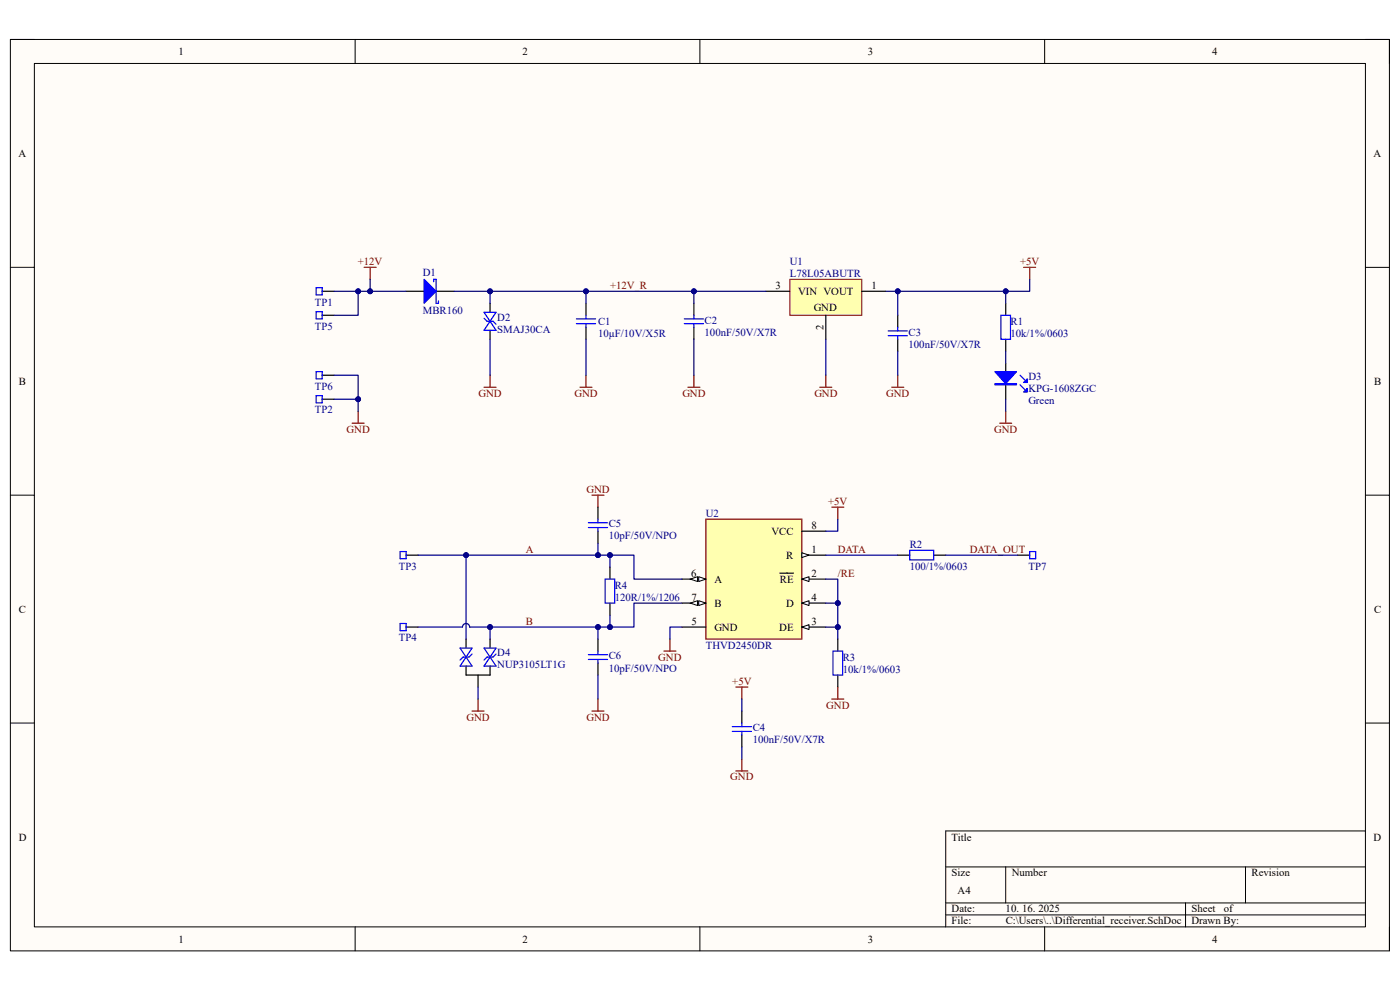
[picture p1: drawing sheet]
<svg xmlns="http://www.w3.org/2000/svg" width="297mm" height="210mm" viewBox="0 0 297 210" stroke-linecap="round" stroke-linejoin="round" font-family="sans-serif">
<path d="M2.2 8.4h292.6v193.3h-292.6z" fill-rule="evenodd" fill="#fffcf8"/>
<path d="M2.2 8.4h292.6v193.3h-292.6z" fill="none" stroke="#000" stroke-width=".21"/>
<path d="M7.3 13.5h282.4v183.1h-282.4z" fill-rule="evenodd" fill="#fffcf8"/>
<g fill="none" stroke="#000" stroke-width=".21">
<path d="M2.2 8.4h5.1M7.3 13.5h282.4v183.1h-282.4zM75.3 8.4v5.1M148.5 8.4v5.1M221.6 8.4v5.1M289.7 8.4h5.1v5.1M2.2 56.7h5.1M289.7 56.7h5.1M2.2 105h5.1M289.7 105.1h5.1M2.2 153.4h5.1M289.7 153.4h5.1"/>
<path d="M289.7 176.3h-89.1v20.3M75.3 196.6v5.1M148.5 196.6v5.1M200.6 183.9h89.1M200.6 191.5h89.1M200.6 194.1h89.1M213.4 183.9v7.6M221.6 196.6v5.1M251.5 191.5v5.1M264.2 183.9v7.6M294.8 196.6v5.1"/>
</g>
<path d="M77.3 56.7h2.5M78.5 56.7v2.6M74.7 89.8h2.6M76 87.2v2.6" fill="none" stroke="#800000" stroke-width=".25"/>
<path d="M86.2 61.8h3.8M92.5 61.8h3.8" fill="none" stroke="#000" stroke-width=".25"/>
<path d="M90 59.3l2.5 2.5-2.5 2.5z" fill="#00f"/>
<path d="M90 59.3l2.5 2.5-2.5 2.5zM92 59.8v-.5h.5v5h.5v-.5M67.1 61h1.2v1.6h-1.2zM102.7 67.5l.6 .7h1.3l.6 .6M102.7 66.3l2.5 3.8h-2.5l2.5-3.8zM122.3 67.6h4M122.3 68.7h4M124.3 66.9v.7M124.3 68.7v.7M67.1 83.9h1.2v1.6h-1.2z" fill="none" stroke="#00f" stroke-width=".25"/>
<path d="M68.3 61.8h2.6M104 64.3v2M104 70.1v1.9M124.3 64.3v2.6M124.3 69.4v2.6M68.3 84.7h2.6" fill="none" stroke="#000" stroke-width=".25"/>
<path d="M104 79.6v2.5M124.3 79.6v2.5M102.7 82.1h2.5M123 82.1h2.6" fill="none" stroke="#800000" stroke-width=".25"/>
<path d="M167.6 59.3h15.2v7.6h-15.2z" fill-rule="evenodd" fill="#ffffb0"/>
<path d="M167.6 59.3h15.2v7.6h-15.2z" fill="none" stroke="#800000" stroke-width=".21"/>
<path d="M147.2 64.3v2.6M147.2 69.4v2.6M162.5 61.8h5.1M175.2 66.9v5.1M182.8 61.8h5.1M190.5 66.9v2.5M190.5 72v2.5" fill="none" stroke="#000" stroke-width=".25"/>
<path d="M147.2 79.6v2.5M175.2 79.6v2.5M190.5 79.6v2.5M145.9 82.1h2.6M173.9 82.1h2.6M189.2 82.1h2.5" fill="none" stroke="#800000" stroke-width=".25"/>
<path d="M145.2 67.6h4M145.2 68.7h4M147.2 66.9v.7M147.2 68.7v.7M188.4 70.2h4.1M188.4 71.2h4.1M190.5 69.4v.8M190.5 71.2v.8" fill="none" stroke="#00f" stroke-width=".25"/>
<path d="M149.8 110.1h20.3v25.5h-20.3z" fill-rule="evenodd" fill="#ffffb0"/>
<path d="M149.8 110.1h20.3v25.5h-20.3z" fill="none" stroke="#800000" stroke-width=".25"/>
<path d="M170.1 122.9h5.1" fill="none" stroke="#000" stroke-width=".25"/>
<path d="M170.1 122.9l1.5-.6v1.1z" fill="#f8fcff"/>
<path d="M170.1 122.9l1.5-.6v1.1z" fill="none" stroke="#000" stroke-width=".21"/>
<path d="M165.4 121.6h2.9M170.1 127.9h5.1" fill="none" stroke="#000" stroke-width=".25"/>
<path d="M170.1 127.9l1.5-.5v1z" fill="#f8fcff"/>
<path d="M170.1 127.9l1.5-.5v1z" fill="none" stroke="#000" stroke-width=".21"/>
<path d="M170.1 133h5.1" fill="none" stroke="#000" stroke-width=".25"/>
<path d="M170.1 133l1.5-.5v1z" fill="#f8fcff"/>
<path d="M170.1 133l1.5-.5v1z" fill="none" stroke="#000" stroke-width=".21"/>
<path d="M170.1 117.8h5.1" fill="none" stroke="#000" stroke-width=".25"/>
<path d="M170.1 117.3l1.5 .5-1.5 .5z" fill="#f8fcff"/>
<path d="M170.1 117.3l1.5 .5-1.5 .5z" fill="none" stroke="#000" stroke-width=".21"/>
<path d="M170.1 112.7h5.1M144.7 122.9h5.1" fill="none" stroke="#000" stroke-width=".25"/>
<path d="M148.2 122.3l1.6 .6-1.6 .5z" fill="#f8fcff"/>
<path d="M148.2 122.3l1.6 .6-1.6 .5z" fill="none" stroke="#000" stroke-width=".21"/>
<path d="M146.4 122.9l1.6-.6v1.1z" fill="#f8fcff"/>
<path d="M146.4 122.9l1.6-.6v1.1z" fill="none" stroke="#000" stroke-width=".21"/>
<path d="M144.7 127.9h5.1" fill="none" stroke="#000" stroke-width=".25"/>
<path d="M148.2 127.4l1.6 .5-1.6 .5z" fill="#f8fcff"/>
<path d="M148.2 127.4l1.6 .5-1.6 .5z" fill="none" stroke="#000" stroke-width=".21"/>
<path d="M146.4 127.9l1.6-.5v1z" fill="#f8fcff"/>
<path d="M146.4 127.9l1.6-.5v1z" fill="none" stroke="#000" stroke-width=".21"/>
<g fill="none" stroke="#000" stroke-width=".25">
<path d="M213.4 64.3v2.6M213.4 72v2.5M213.4 77.1v2.5M213.4 81.6v3.1M86.2 117.8h2.5M126.9 107.6v2.5M126.9 112.7v2.5M190.5 117.8h2.5M198.1 117.8h2.5M215.9 117.8h2.6M86.2 133h2.5M98.9 135.6v1.9"/>
<path d="M104 135.6v1.9M126.9 135.6v2.5M129.4 120.3v2.6M129.4 127.9v2.6M144.7 133h5.1M177.7 135.6v2.5M98.9 141.3v1.9h5.1v-1.9M101.4 143.2v2.5M126.9 140.7v2.5M157.4 150.8v2.6M157.4 155.9v2.6M177.7 143.2v2.6"/>
</g>
<g fill="none" stroke="#800000" stroke-width=".25">
<path d="M217.2 56.7h2.5M218.5 56.7v2.6M212.1 89.8h2.5M213.4 87.2v2.6M125.6 105h2.5M126.9 105v2.6M176.5 107.6h2.5M177.7 107.6v2.5M140.9 138.1h2.5M142.1 135.6v2.5M100.1 150.8h2.6M101.4 148.3v2.5"/>
<path d="M125.6 150.8h2.5M126.9 148.3v2.5M156.1 145.7h2.6M157.4 145.7v2.6M176.5 148.3h2.5M177.7 145.8v2.5M156.1 163.6h2.6M157.4 161v2.6"/>
</g>
<g fill="none" stroke="#00f" stroke-width=".25">
<path d="M212.3 66.9h2.1v5.1h-2.1zM216.4 79.6l1 1M216.4 81.6l1 1.1M84.9 117h1.3v1.5h-1.3zM124.8 110.9h4.1M124.8 111.9h4.1M126.9 110.1v.8M126.9 111.9v.8M193 116.7h5.1v2.1h-5.1zM218.5 117h1.2v1.5h-1.2zM84.9 132.3h1.3v1.5h-1.3zM97.6 137.5l2.5 3.8h-2.5l2.5-3.8z"/>
<path d="M100.1 138.8l-.6 .6h-1.3l-.6 .6M102.7 137.5l2.5 3.8h-2.5l2.5-3.8zM105.2 138.8l-.6 .6h-1.3l-.6 .6M124.8 138.9h4.1M124.8 139.9h4.1M126.9 138.1v.8M126.9 139.9v.8M128.4 122.9h2v5h-2zM176.7 138.1h2.1v5.1h-2.1zM155.4 154.1h4M155.4 155.2h4M157.4 153.4v.7"/>
<path d="M157.4 155.2v.7"/>
</g>
<path d="M211.1 78.8h4.5l-2.2 2.6z" fill="#00f"/>
<path d="M211.1 78.8h4.5l-2.2 2.6zM211.1 81.4h4.5v.2h-4.5zM211.1 81.5h4.5" fill="none" stroke="#00f" stroke-width=".25"/>
<path d="M217.9 82.4v.8h-.7z" fill="#00f"/>
<path d="M217.9 82.4v.8h-.7z" fill="none" stroke="#00f" stroke-width=".25"/>
<path d="M217.9 80.4v.7h-.7z" fill="#00f"/>
<path d="M67.1 66.1h1.2v1.5h-1.2zM67.1 78.8h1.2v1.6h-1.2zM217.9 80.4v.7h-.7z" fill="none" stroke="#00f" stroke-width=".25"/>
<path d="M68.3 66.9h2.6M68.3 79.6h2.6" fill="none" stroke="#000" stroke-width=".25"/>
<path d="M70.9 61.8h15.3" fill="none" stroke="#000080" stroke-width=".25"/>
<circle cx="76" cy="61.8" r=".51" fill="#000080"/>
<circle cx="76" cy="61.8" r=".51" fill="none" stroke="#000080" stroke-width=".21"/>
<circle cx="78.5" cy="61.8" r=".51" fill="#000080"/>
<circle cx="78.5" cy="61.8" r=".51" fill="none" stroke="#000080" stroke-width=".21"/>
<path d="M70.9 84.7h5.1v2.5" fill="none" stroke="#000080" stroke-width=".25"/>
<circle cx="76" cy="84.7" r=".51" fill="#000080"/>
<circle cx="76" cy="84.7" r=".51" fill="none" stroke="#000080" stroke-width=".21"/>
<path d="M96.3 61.8h7.7v2.5" fill="none" stroke="#000080" stroke-width=".25"/>
<circle cx="104" cy="61.8" r=".51" fill="#000080"/>
<circle cx="104" cy="61.8" r=".51" fill="none" stroke="#000080" stroke-width=".21"/>
<path d="M104 72v7.6M124.3 72v7.6M147.2 61.8v2.5M175.2 72v7.6" fill="none" stroke="#000080" stroke-width=".25"/>
<circle cx="147.2" cy="61.8" r=".51" fill="#000080"/>
<circle cx="147.2" cy="61.8" r=".51" fill="none" stroke="#000080" stroke-width=".21"/>
<path d="M124.3 61.8v2.5M147.2 72v7.6" fill="none" stroke="#000080" stroke-width=".25"/>
<circle cx="124.3" cy="61.8" r=".51" fill="#000080"/>
<circle cx="124.3" cy="61.8" r=".51" fill="none" stroke="#000080" stroke-width=".21"/>
<path d="M104 61.8h58.5" fill="none" stroke="#000080" stroke-width=".25"/>
<circle cx="104" cy="61.8" r=".51" fill="#000080"/>
<circle cx="104" cy="61.8" r=".51" fill="none" stroke="#000080" stroke-width=".21"/>
<circle cx="124.3" cy="61.8" r=".51" fill="#000080"/>
<circle cx="124.3" cy="61.8" r=".51" fill="none" stroke="#000080" stroke-width=".21"/>
<circle cx="147.2" cy="61.8" r=".51" fill="#000080"/>
<circle cx="147.2" cy="61.8" r=".51" fill="none" stroke="#000080" stroke-width=".21"/>
<path d="M190.5 74.5v5.1M129.4 130.5v2.5M144.7 133h-2.6v2.6M157.4 148.3v2.5M157.4 158.5v2.5" fill="none" stroke="#000080" stroke-width=".25"/>
<circle cx="129.4" cy="133" r=".51" fill="#000080"/>
<circle cx="129.4" cy="133" r=".51" fill="none" stroke="#000080" stroke-width=".21"/>
<path d="M129.4 117.8v2.5" fill="none" stroke="#000080" stroke-width=".25"/>
<circle cx="129.4" cy="117.8" r=".51" fill="#000080"/>
<circle cx="129.4" cy="117.8" r=".51" fill="none" stroke="#000080" stroke-width=".21"/>
<path d="M104 133v2.6" fill="none" stroke="#000080" stroke-width=".25"/>
<circle cx="104" cy="133" r=".51" fill="#000080"/>
<circle cx="104" cy="133" r=".51" fill="none" stroke="#000080" stroke-width=".21"/>
<path d="M98.9 117.8v17.8" fill="none" stroke="#000080" stroke-width=".25"/>
<circle cx="98.9" cy="117.8" r=".51" fill="#000080"/>
<circle cx="98.9" cy="117.8" r=".51" fill="none" stroke="#000080" stroke-width=".21"/>
<path d="M88.7 117.8h45.8v5.1h10.2" fill="none" stroke="#000080" stroke-width=".25"/>
<circle cx="129.4" cy="117.8" r=".51" fill="#000080"/>
<circle cx="129.4" cy="117.8" r=".51" fill="none" stroke="#000080" stroke-width=".21"/>
<circle cx="126.9" cy="117.8" r=".51" fill="#000080"/>
<circle cx="126.9" cy="117.8" r=".51" fill="none" stroke="#000080" stroke-width=".21"/>
<circle cx="98.9" cy="117.8" r=".51" fill="#000080"/>
<circle cx="98.9" cy="117.8" r=".51" fill="none" stroke="#000080" stroke-width=".21"/>
<path d="M144.7 127.9h-10.2v5.1h-34.9a.76 .76 0 0 0-.7-.7 .76 .76 0 0 0-.8 .7h-9.4" fill="none" stroke="#000080" stroke-width=".25"/>
<circle cx="129.4" cy="133" r=".51" fill="#000080"/>
<circle cx="129.4" cy="133" r=".51" fill="none" stroke="#000080" stroke-width=".21"/>
<circle cx="126.9" cy="133" r=".51" fill="#000080"/>
<circle cx="126.9" cy="133" r=".51" fill="none" stroke="#000080" stroke-width=".21"/>
<circle cx="104" cy="133" r=".51" fill="#000080"/>
<circle cx="104" cy="133" r=".51" fill="none" stroke="#000080" stroke-width=".21"/>
<path d="M126.9 133v2.6M101.4 145.7v2.6" fill="none" stroke="#000080" stroke-width=".25"/>
<circle cx="126.9" cy="133" r=".51" fill="#000080"/>
<circle cx="126.9" cy="133" r=".51" fill="none" stroke="#000080" stroke-width=".21"/>
<path d="M126.9 115.2v2.6" fill="none" stroke="#000080" stroke-width=".25"/>
<circle cx="126.9" cy="117.8" r=".51" fill="#000080"/>
<circle cx="126.9" cy="117.8" r=".51" fill="none" stroke="#000080" stroke-width=".21"/>
<path d="M177.7 110.1v2.6h-2.5M175.2 122.9h2.5v10.1h-2.5M126.9 143.2v5.1" fill="none" stroke="#000080" stroke-width=".25"/>
<circle cx="177.7" cy="127.9" r=".51" fill="#000080"/>
<circle cx="177.7" cy="127.9" r=".51" fill="none" stroke="#000080" stroke-width=".21"/>
<circle cx="177.7" cy="133" r=".51" fill="#000080"/>
<circle cx="177.7" cy="133" r=".51" fill="none" stroke="#000080" stroke-width=".21"/>
<path d="M190.5 61.8v5.1M175.2 117.8h15.3M200.6 117.8h15.3" fill="none" stroke="#000080" stroke-width=".25"/>
<circle cx="190.5" cy="61.8" r=".51" fill="#000080"/>
<circle cx="190.5" cy="61.8" r=".51" fill="none" stroke="#000080" stroke-width=".21"/>
<path d="M218.5 59.3v2.5h-30.6" fill="none" stroke="#000080" stroke-width=".25"/>
<circle cx="190.5" cy="61.8" r=".51" fill="#000080"/>
<circle cx="190.5" cy="61.8" r=".51" fill="none" stroke="#000080" stroke-width=".21"/>
<circle cx="213.4" cy="61.8" r=".51" fill="#000080"/>
<circle cx="213.4" cy="61.8" r=".51" fill="none" stroke="#000080" stroke-width=".21"/>
<path d="M213.4 61.8v2.5M213.4 74.5v2.6M213.4 84.7v2.5" fill="none" stroke="#000080" stroke-width=".25"/>
<circle cx="213.4" cy="61.8" r=".51" fill="#000080"/>
<circle cx="213.4" cy="61.8" r=".51" fill="none" stroke="#000080" stroke-width=".21"/>
<path d="M177.7 133v2.6" fill="none" stroke="#000080" stroke-width=".25"/>
<circle cx="177.7" cy="133" r=".51" fill="#000080"/>
<circle cx="177.7" cy="133" r=".51" fill="none" stroke="#000080" stroke-width=".21"/>
<path d="M76 61.8v5.1h-5.1" fill="none" stroke="#000080" stroke-width=".25"/>
<circle cx="76" cy="61.8" r=".51" fill="#000080"/>
<circle cx="76" cy="61.8" r=".51" fill="none" stroke="#000080" stroke-width=".21"/>
<path d="M70.9 79.6h5.1v5.1" fill="none" stroke="#000080" stroke-width=".25"/>
<circle cx="76" cy="84.7" r=".51" fill="#000080"/>
<circle cx="76" cy="84.7" r=".51" fill="none" stroke="#000080" stroke-width=".21"/>
<path d="M175.2 127.9h2.5" fill="none" stroke="#000080" stroke-width=".25"/>
<circle cx="177.7" cy="127.9" r=".51" fill="#000080"/>
<circle cx="177.7" cy="127.9" r=".51" fill="none" stroke="#000080" stroke-width=".21"/>
<path d="M78.5 59.3v2.5" fill="none" stroke="#000080" stroke-width=".25"/>
<circle cx="78.5" cy="61.8" r=".51" fill="#000080"/>
<circle cx="78.5" cy="61.8" r=".51" fill="none" stroke="#000080" stroke-width=".21"/>
<g font-size="2.3">
<text x="37.9" y="11.7">1</text>
<text x="110.9" y="11.7">2</text>
<text x="184.1" y="11.7">3</text>
<text x="257.1" y="11.7">4</text>
<text x="3.9" y="33.3">A</text>
<text x="291.4" y="33.3">A</text>
<text x="164.5" y="61.3">3</text>
<text x="169.3" y="62.6">VIN VOUT</text>
<text x="172.6" y="65.9">GND</text>
<text x="184.9" y="61.3">1</text>
<text x="174.7" y="70" transform="rotate(-90 174.7 70)">2</text>
<text x="4" y="81.6">B</text>
<text x="291.5" y="81.6">B</text>
<text x="163.7" y="113.4">VCC</text>
<text x="172.1" y="112.1">8</text>
<text x="166.8" y="118.5">R</text>
<text x="172.1" y="117.3">1</text>
<text x="146.6" y="122.3">6</text>
<text x="151.6" y="123.6">A</text>
<text x="165.4" y="123.6">RE</text>
<text x="172.1" y="122.3">2</text>
<text x="4" y="130">C</text>
<text x="146.7" y="127.4">7</text>
<text x="151.6" y="128.7">B</text>
<text x="166.8" y="128.7">D</text>
<text x="172.1" y="127.4">4</text>
<text x="291.5" y="130">C</text>
<text x="146.7" y="132.5">5</text>
<text x="151.6" y="133.8">GND</text>
<text x="165.3" y="133.8">DE</text>
<text x="172.1" y="132.5">3</text>
<text x="4" y="178.3">D</text>
<text x="201.9" y="178.3">Title</text>
<text x="291.4" y="178.3">D</text>
<text x="201.9" y="185.9">Size</text>
<text x="214.6" y="185.9">Number</text>
<text x="265.5" y="185.9">Revision</text>
<text x="203.2" y="189.7">A4</text>
<text x="201.9" y="193.5">Date:</text>
<text x="201.9" y="196.1">File:</text>
<text x="213.3" y="193.5">10. 16. 2025</text>
<text x="213.4" y="196.1">C:\Users\..\Differential_receiver.SchDoc</text>
<text x="252.8" y="196.1">Drawn By:</text>
<text x="252.8" y="193.5">Sheet</text>
<text x="259.6" y="193.5">of</text>
<text x="37.9" y="199.9">1</text>
<text x="110.9" y="199.9">2</text>
<text x="184.1" y="199.9">3</text>
<text x="257.1" y="199.9">4</text>
</g>
<g font-size="2.3" fill="#800000">
<text x="75.9" y="56.2">+12V</text>
<text x="216.4" y="56.2">+5V</text>
<text x="129.4" y="61.3">+12V_R</text>
<text x="101.5" y="84.2">GND</text>
<text x="121.9" y="84.2">GND</text>
<text x="144.8" y="84.2">GND</text>
<text x="172.8" y="84.2">GND</text>
<text x="188" y="84.2">GND</text>
<text x="73.5" y="91.8">GND</text>
<text x="210.9" y="91.8">GND</text>
<text x="124.4" y="104.5">GND</text>
<text x="175.7" y="107.1">+5V</text>
<text x="111.6" y="117.3">A</text>
<text x="177.8" y="117.3">DATA</text>
<text x="205.7" y="117.3">DATA_OUT</text>
<text x="177.8" y="122.3">/RE</text>
<text x="111.6" y="132.5">B</text>
<text x="139.7" y="140.1">GND</text>
<text x="155.4" y="145.2">+5V</text>
<text x="99" y="152.9">GND</text>
<text x="124.4" y="152.9">GND</text>
<text x="175.3" y="150.3">GND</text>
<text x="154.9" y="165.6">GND</text>
</g>
<g font-size="2.3" fill="#000080">
<text x="89.7" y="58.5">D1</text>
<text x="167.6" y="56.2">U1</text>
<text x="167.6" y="58.7">L78L05ABUTR</text>
<text x="66.8" y="64.9">TP1</text>
<text x="66.8" y="69.9">TP5</text>
<text x="89.7" y="66.6">MBR160</text>
<text x="105.5" y="68">D2</text>
<text x="105.5" y="70.6">SMAJ30CA</text>
<text x="126.9" y="68.9">C1</text>
<text x="126.9" y="71.5">10µF/10V/X5R</text>
<text x="149.5" y="68.7">C2</text>
<text x="149.5" y="71.2">100nF/50V/X7R</text>
<text x="192.7" y="71.2">C3</text>
<text x="214.4" y="68.9">R1</text>
<text x="214.4" y="71.5">10k/1%/0603</text>
<text x="192.7" y="73.7">100nF/50V/X7R</text>
<text x="66.8" y="82.6">TP6</text>
<text x="218.2" y="80.6">D3</text>
<text x="218.2" y="83.1">KPG-1608ZGC</text>
<text x="66.8" y="87.7">TP2</text>
<text x="218.2" y="85.7">Green</text>
<text x="129.2" y="111.9">C5</text>
<text x="149.7" y="109.6">U2</text>
<text x="129.2" y="114.4">10pF/50V/NPO</text>
<text x="193" y="116.2">R2</text>
<text x="84.6" y="120.8">TP3</text>
<text x="130.4" y="124.9">R4</text>
<text x="193" y="120.8">100/1%/0603</text>
<text x="218.2" y="120.8">TP7</text>
<text x="130.4" y="127.4">120R/1%/1206</text>
<text x="84.6" y="136.1">TP4</text>
<text x="149.7" y="137.6">THVD2450DR</text>
<text x="105.5" y="139.2">D4</text>
<text x="105.5" y="141.8">NUP3105LT1G</text>
<text x="129.2" y="139.9">C6</text>
<text x="129.2" y="142.5">10pF/50V/NPO</text>
<text x="178.8" y="140.1">R3</text>
<text x="178.8" y="142.7">10k/1%/0603</text>
<text x="159.7" y="155.2">C4</text>
<text x="159.7" y="157.7">100nF/50V/X7R</text>
</g>
</svg>
